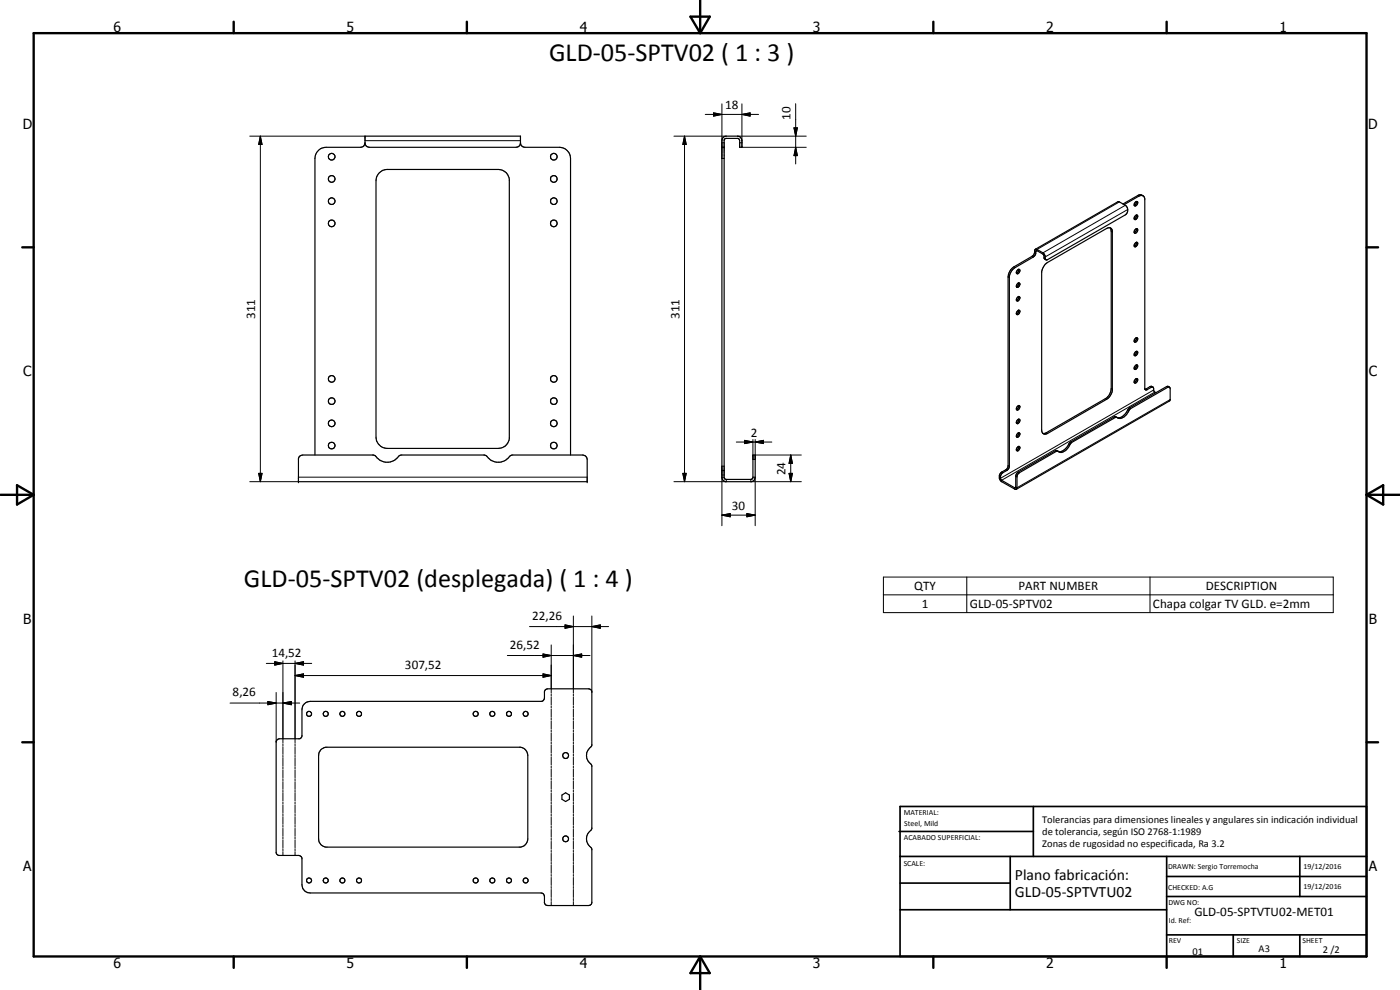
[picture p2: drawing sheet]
<svg xmlns="http://www.w3.org/2000/svg" width="420mm" height="297mm" viewBox="0 0 420 297" stroke-linecap="round" stroke-linejoin="round" font-family="sans-serif">
<g fill="none" stroke="#000" stroke-width=".35">
<path d="M109.5 43.1l-.3 .7-1 .4h-10.3a3.4 3.4 0 0 0-3.4 3.3v89M109.5 42.8v.3M113.9 51.8l1-.7 1.3-.3h33.4a3.4 3.4 0 0 1 3.3 3v77.8a3.4 3.4 0 0 1-3.3 2.9h-33.4a3.4 3.4 0 0 1-3.4-3.3v-77l.3-1.3zM156.2 42.8l-.4 1-.9 .4h-44l-1-.4-.4-.7M156.2 42.8a1.31 1.31 0 0 0 1.4 1.4h10.3a3.4 3.4 0 0 1 3.3 3.3v89M156.2 42.8v-1.9h-46.7v2.2M216.7 44.2h.6M216.9 41.4l.6-.5h.5h3.3l.8 .2 .6 1.1v2h-.7v-2l-.5-.7h-3.7l-.5 .5v101.4l.7 .4h7.3l.5-.1 .2-.3v-6.9h.6v6.7l-.2 .7-.8 .6h-7.9l-.8-.6-.2-.7v-101zM343.1 58.8l-.8-.4-.6 .1-4.7 2.7M310.7 74.8l24.9-14.3 2.1 1.1a1.78 1.78 0 0 1 0 2.9l-23.5 13.5-.4-.2-.2-1.1-.6-.8-1.8-1.1h-.4l-.3 .3a1.89 1.89 0 0 1-.7 1.8l-5.5 3.2a3.8 3.8 0 0 0-1.8 3l-.1 57.2a2.6 2.6 0 0 1-1.8 1.3l-.7 1.1v.8l.4 .8 4.7 2.5M313.6 79.3l18.5-10.7a1.06 1.06 0 0 1 1.1-.2 1.06 1.06 0 0 1 .6 .9v48.1a3.8 3.8 0 0 1-1.7 2.4l-17.7 10.2a1.1 1.1 0 0 1-1.8-.7v-47.8zM313.9 78l-.5-.4-.1-.8-.3-.6-2-1-.3 1.3-.5 .6-5.5 3.2a3.8 3.8 0 0 0-1.8 2.7v56.9l-.4 1-2 1.4-.2 .6v.9l4.4 2.6 .1-3.5 .6-1.1 11.4-6.6 .7 .2"/>
<path d="M333.2 68.4l.3 1v47.2a3.8 3.8 0 0 1-1.8 3l-17.9 10.4h-.8M337.4 61.4l4.4-2.6a1.08 1.08 0 0 1 1.1-.1 1.08 1.08 0 0 1 .7 .9v57.2M341.1 60.5l-.7 .6v.5M341.1 64.5l-.7 .7v.5M341.1 68.6l-.7 .6v.6M341.1 72.7l-.7 .6v.5M341.1 60.5a.54 .54 0 0 1 .4 .4 .54 .54 0 0 1-.3 .6l-.5 .3-.3-.2M341.1 64.5l.2 .1a.84 .84 0 0 1 0 .9 .84 .84 0 0 1-.9 .3v-.1M341.1 68.6a.66 .66 0 0 1 .2 .9 .66 .66 0 0 1-.9 .3M341.1 72.7a.71 .71 0 0 1 .2 .9 .71 .71 0 0 1-.9 .4v-.2M341.1 64.5l-.2 .7-.5 .5M341.1 60.5l-.2 .6-.5 .5"/>
<path d="M341.1 68.6l-.2 .7-.5 .5M341.1 72.7l-.2 .7-.5 .4M305.3 81.1l.3-.3 .4 .1a.82 .82 0 0 1-.1 .8 .82 .82 0 0 1-.8 .3v-.6zM305.3 93.3l.4-.3 .3 .1a.84 .84 0 0 1-.9 1.2v-.6zM305.5 89.1l.5-.1a.82 .82 0 0 1-.1 .9 .82 .82 0 0 1-.8 .3v-.6zM305.7 84.9a.66 .66 0 0 1 .2 .9 .66 .66 0 0 1-.9 .2M305.7 84.9l-.6 .6-.1 .5M305.7 80.8l-.1 .7-.6 .5M305.7 84.9l-.1 .7-.6 .4M305.7 89l-.1 .7-.6 .4M305.7 93.1l-.1 .7-.6 .4M340.7 101.6l.2-.3a.51 .51 0 0 1 .6 .4 .51 .51 0 0 1-.3 .6l-.4 .4-.4-.1v-.7z"/>
<path d="M340.7 109.8l.2-.3a.45 .45 0 0 1 .6 .3 .45 .45 0 0 1-.2 .5l-.5 .5-.4-.1v-.6zM341.1 105.4l-.7 .6v.6M341.1 113.6l-.7 .6v.5M341.1 105.4a.54 .54 0 0 1 .4 .5 .54 .54 0 0 1-.3 .5l-.5 .4-.3-.2M341.1 113.6a.66 .66 0 0 1 .2 .9 .66 .66 0 0 1-.9 .2M341.1 109.5l-.2 .7-.5 .5M341.1 101.3l-.2 .7-.5 .5M341.1 105.4l-.2 .7-.5 .5M341.1 113.6l-.2 .7-.5 .4M343.6 116.8l.5 .2 1.9-.9 .3 1.2 .6 .6M346 116.2l-.6-.3-1.8 .9M351 116.1l-.9-.1-11.1 6.4-.6 .7a3.2 3.2 0 0 1-3.1 2.2"/>
<path d="M89.7 137.1l.4-.4 .8-.2h21.2l.5 .2a4.3 4.3 0 0 0 7.3 0l.4-.2h25.1l.5 .2a4.3 4.3 0 0 0 7.3 0l.5-.2h21.2a1.37 1.37 0 0 1 1.3 1.3v6.7h-86.6v-6.9zM305.2 122.1l.4-.4a.46 .46 0 0 1 .5 .3 .46 .46 0 0 1-.1 .5l-.8 .5-.2-.3zM305.5 130a.44 .44 0 0 1 .6 0 .44 .44 0 0 1-.1 .7l-.5 .5-.4-.1v-.6zM305.7 125.8a.66 .66 0 0 1 .2 .9 .66 .66 0 0 1-.9 .2M305.7 133.9l.3 .1a.82 .82 0 0 1-.1 .9 .82 .82 0 0 1-.8 .3l-.1-.1M305.7 133.9l-.6 .6-.1 .6M305.7 125.8l-.6 .6-.1 .5M305.7 121.7l-.1 .6-.6 .5M305.7 125.8l-.1 .6-.6 .5M305.7 129.8l-.1 .8-.6 .4M305.7 133.9l-.1 .7-.6 .5M317.5 135.4h-.5l-11.4 6.7-.4 .8v3.6l-.2 .3"/>
<path d="M335.2 125.2l-.7-.2-13.6 8a4.6 4.6 0 0 1-2.8 2.6l-.5-.1M335.3 125.3a2.04 2.04 0 0 0 2.8-1l1.2-1.7 11.3-6.5 .5 .2v4l-46.1 26.5M335.3 125.3h-.6l-13.4 7.8a5 5 0 0 1-2.5 2.6l-.5 .1-.8-.4M216.7 141.2h.6M91.5 211.1l.6-.4 1-.3h69.5l.8-.7 .1-2.4 .7-.6h12.4l.8 .4 .2 .4v16.1a5.7 5.7 0 0 0-1.6 3.1 5.1 5.1 0 0 0 1.6 3l-.1 19.1a3.4 3.4 0 0 0 0 5.7l.1 16.4-.2 .4-.8 .4h-12.2a.95 .95 0 0 1-1-.8v-2.2l-.4-.6-.6-.2h-69.3a2.44 2.44 0 0 1-2.5-2.5v-7.9l-.2-.5-.8-.3h-6l-.7-.8v-33.4l.2-.5 .8-.3h6l.5-.4 .2-.4v-8l.2-1zM96.2 225l1.6-.8h58.4a2.57 2.57 0 0 1 2.2 2.5v25a2.58 2.58 0 0 1-2.2 2.5h-58.4a2.48 2.48 0 0 1-2.2-2.5v-25l.1-.7zM168.6 238.5l1.1-.6 1.2 .6v1.3l-1.2 .7-1.1-.7z"/>
<circle cx="99.6" cy="53.7" r="1"/>
<circle cx="99.6" cy="47" r="1"/>
<circle cx="166.2" cy="47" r="1.01"/>
<circle cx="166.2" cy="53.7" r="1"/>
<circle cx="99.5" cy="67" r="1.01"/>
<circle cx="99.6" cy="60.3" r="1"/>
<circle cx="166.2" cy="67" r="1"/>
<circle cx="166.2" cy="60.3" r="1"/>
<circle cx="99.5" cy="113.7" r="1.01"/>
<circle cx="166.2" cy="113.7" r="1"/>
<circle cx="99.5" cy="133.7" r="1.01"/>
<circle cx="99.5" cy="120.4" r="1.01"/>
<circle cx="99.5" cy="127" r="1.01"/>
<circle cx="166.2" cy="133.7" r="1"/>
<circle cx="166.2" cy="127" r="1.01"/>
<circle cx="166.2" cy="120.4" r=".98"/>
<circle cx="92.8" cy="214.2" r=".75"/>
<circle cx="97.7" cy="214.2" r=".76"/>
<circle cx="102.8" cy="214.2" r=".75"/>
<circle cx="107.7" cy="214.2" r=".75"/>
<circle cx="142.8" cy="214.2" r=".75"/>
<circle cx="147.8" cy="214.2" r=".75"/>
<circle cx="152.8" cy="214.2" r=".74"/>
<circle cx="157.7" cy="214.2" r=".75"/>
<circle cx="169.8" cy="226.7" r=".88"/>
<circle cx="169.8" cy="251.7" r=".86"/>
<circle cx="92.8" cy="264.2" r=".75"/>
<circle cx="97.8" cy="264.2" r=".75"/>
<circle cx="102.7" cy="264.2" r=".75"/>
<circle cx="107.7" cy="264.2" r=".75"/>
<circle cx="142.8" cy="264.2" r=".75"/>
<circle cx="147.8" cy="264.2" r=".75"/>
<circle cx="152.8" cy="264.2" r=".74"/>
<circle cx="157.8" cy="264.2" r=".74"/>
</g>
<g fill="none" stroke="#000" stroke-width=".3">
<path d="M211.7 34.3h16M214.2 33.9l2.5 .4-2.5 .5zM216.7 31.2v16.3h.6M222.7 34.3l2.4-.4v.9zM222.7 31.2v11.6h-.7M238.3 38.4h1l-.5 2.5zM238.8 31.1v18.1M75 40.9h34.5M78.1 40.9l.5 2.4h-1zM78.1 40.9v103.6M109.5 42.2h46.7M202.3 40.9h15.7"/>
<path d="M205.4 40.9l.5 2.4h-1zM205.4 40.9v103.6M216.7 42.8h.6M221.3 40.9h20.7M222.7 44.2h19.3M238.8 44.2l.5 2.5h-1zM341.4 58.7l.4 .1M309.8 76.9l.4 .2M310.5 75.7l.3 .2M311.2 75.2l-.4 .2M313.3 77.3l.4 .2M333.5 69.4l.3 .2"/>
<path d="M335.9 60.6l-24.7 14.2M337.7 61.6l-24.7 14.3M338.4 62.9l-24.7 14.2M302.5 83.1l.4 .2M304.3 80.1l.4 .2M331.7 119.6l.4 .2M333.5 116.6l.3 .2M343.9 116.7l.3 .2M345.1 116l.4 .2M346.2 117l-45.9 26.5-.4-.2M346.6 117.6l-46 26.5v.4M350.1 116l.4 .2"/>
<path d="M351.2 119.9l-46 26.4-.4-.2-.3 .2v.4M217.3 139.9h-.6v17.8M221 132.6h10.6M223.5 132.1l2.5 .5-2.5 .5zM226 131.9v5.9h.6v-5.9M226.6 132.6l2.5-.5v1zM226.6 136.5h13.9M237.3 136.5l.5 2.5h-1zM237.3 136.5v8M302.5 139.7l.4 .2M314 129.8l.4 .2M316.7 135.3l.3 .1"/>
<path d="M320.7 133.2l.4 .2M321.3 132.6l.3 .2M334.3 125.1l.4 .2M338.4 123.1l.4 .1M339 122.4l.3 .2M75 144.5h14.6M77.6 142h1l-.5 2.5zM89.6 143.2h86.6M204.9 142h1l-.5 2.5zM216.7 154.6l2.4-.5v1zM216.7 143.2h.6M216.7 142.5h.6"/>
<path d="M216.7 154.6h9.9M218 143.8v.7h-15.7M224.1 154.1l2.5 .5-2.5 .5zM225.3 143.8v.7h15.2M226 143.2h.6v14.5M236.8 142h1l-.5 2.5zM299.9 142.9l.4 .2M300.6 141.6l.3 .3M301.8 141l.4 .1M304.8 142.9l.4 .2M305.6 141.6l.3 .3M265.1 173.1h135v10.7h-135z"/>
<path d="M265.1 178.5h135M290.1 173.1v10.7M345.1 173.1v10.7M79.9 199.1h13.6M82.5 198.5l2.4 .6-2.4 .5zM84.9 198.3v24.5M88.5 199.1l2.6-.6v1.1zM88.5 198.3v24.5M152.3 196.7h24.8M158.9 188h23.8M163 196.2l2.4 .5-2.4 .5zM165.4 193.5v14.4"/>
<path d="M169.6 187.5l2.5 .5-2.5 .5zM172.1 196.7l2.5-.5v1zM172.1 184.8v23.1M177.6 188l2.6-.5v1zM177.6 184.8v22.9M69 210.9h20.9M80.4 210.5l2.5 .4-2.5 .6zM82.9 207.8v14.9M84.9 210.9l2.5-.4v1zM88.5 202.7l2.6-.5v1zM88.5 202.7h76.9M163 202.2l2.4 .5-2.4 .5z"/>
<path d="M165.4 208.2v.6M165.4 209.1v2.4M165.4 211.8v.6M165.4 212.7v2.4M165.4 215.4v.6M165.4 216.3v2.4M165.4 219v.6M165.4 219.9v2.4M172.1 208.2v.6M172.1 209.1v2.4M172.1 211.8v.6M172.1 212.7v2.4"/>
<path d="M172.1 215.4v.6M172.1 216.3v2.4M172.1 219v.6M172.1 219.9v2.4M84.9 223.1v.6M84.9 224v2.4M84.9 226.7v.5M84.9 227.5v2.4M84.9 230.1v.6M84.9 231v2.3M84.9 233.6v.6M84.9 234.5v2.4"/>
<path d="M84.9 237.2v.5M84.9 238v2.3M88.5 223.1v.6M88.5 224v2.4M88.5 226.7v.5M88.5 227.5v2.4M88.5 230.1v.6M88.5 231v2.3M88.5 233.6v.6M88.5 234.5v2.4M88.5 237.2v.5M88.5 238v2.3"/>
<path d="M165.4 222.6v.6M165.4 223.5v2.4M165.4 226.2v.7M165.4 227.2v2.3M165.4 229.9v.6M165.4 230.8v2.4M165.4 233.5v.6M165.4 234.4v2.4M165.4 237.1v.6M165.4 238v2.4M172.1 222.6v.6M172.1 223.5v2.4"/>
<path d="M172.1 226.2v.7M172.1 227.2v2.3M172.1 229.9v.6M172.1 230.8v2.4M172.1 233.5v.6M172.1 234.4v2.4M172.1 237.1v.6M172.1 238v2.4M84.9 240.7v.5M84.9 241.5v2.3M84.9 244.1v.6M84.9 245v2.4"/>
<path d="M84.9 247.6v.6M84.9 248.5v2.4M84.9 251.1v.6M84.9 252v2.3M84.9 254.6v.6M84.9 255.5v1.2M88.5 240.7v.5M88.5 241.5v2.3M88.5 244.1v.6M88.5 245v2.4M88.5 247.6v.6M88.5 248.5v2.4"/>
<path d="M88.5 251.1v.6M88.5 252v2.3M88.5 254.6v.6M88.5 255.5v1.2M165.4 240.7v.6M165.4 241.6v2.4M165.4 244.3v.6M165.4 245.2v2.4M165.4 247.9v.6M165.4 248.8v2.4M165.4 251.5v.6M165.4 252.4v2.4"/>
<path d="M165.4 255.1v.6M165.4 256v2.4M165.4 258.7v.6M165.4 259.6v2.4M172.1 240.7v.6M172.1 241.6v2.4M172.1 244.3v.6M172.1 245.2v2.4M172.1 247.9v.6M172.1 248.8v2.4M172.1 251.5v.6M172.1 252.4v2.4"/>
<path d="M172.1 255.1v.6M172.1 256v2.4M172.1 258.7v.6M172.1 259.6v2.4M165.4 262.4v.5M165.4 263.3v2.4M165.4 266v.6M165.4 266.9v2.4M165.4 269.6v.6M165.4 270.5v1.2M172.1 262.4v.5M172.1 263.3v2.4"/>
<path d="M172.1 266v.6M172.1 266.9v2.4M172.1 269.6v.6M172.1 270.5v1.2"/>
</g>
<g fill="#000">
<circle cx="89.6" cy="144.5" r=".18"/>
<circle cx="176.2" cy="144.5" r=".18"/>
</g>
<g fill="none" stroke="#000" stroke-width=".71">
<path d="M10.1 9.9h400v277.1h-400zM70.1 6.5v3.4M140.1 6.5v3.4M207.2 5h5.8l-2.9 4.9zM210.1 0v9.9M280.1 6.5v3.4M350.1 6.5v3.4M6.7 74.2h3.4M410.1 74.2h3.5M.1 148.5h10M5.1 145.6l5 2.9-5 2.9zM410.1 148.5h10"/>
<path d="M410.1 148.5l5-2.9v5.8zM6.7 222.7h3.4M410.1 222.7h3.5M70.1 287v3.4M140.1 287v3.4M210.1 287v10M210.1 287l2.9 5h-5.8zM280.1 287v3.4M350.1 287v3.4"/>
</g>
<g fill="none" stroke="#000" stroke-width=".51">
<path d="M269.8 249.5h40.3M270.1 242h140v45h-140zM270.1 257h140M303.2 257v16M310.1 242v15M350.1 257v30M390.1 257v12M270.1 265h33.1M270.1 273h80M350.1 269h60M350.1 263h60M350.1 280.5h60"/>
<path d="M370.1 280.5v6.5M390.1 280.5v6.5"/>
</g>
<g fill="#000">
<path d="M214.2 33.9l2.5 .4-2.5 .5zM222.7 34.3l2.4-.4v.9zM238.3 38.4h1l-.5 2.5zM78.1 40.9l.5 2.4h-1zM205.4 40.9l.5 2.4h-1zM238.8 44.2l.5 2.5h-1zM223.5 132.1l2.5 .5-2.5 .5zM226.6 132.6l2.5-.5v1zM237.3 136.5l.5 2.5h-1zM77.6 142h1l-.5 2.5zM204.9 142h1l-.5 2.5zM216.7 154.6l2.4-.5v1z"/>
<path d="M224.1 154.1l2.5 .5-2.5 .5zM236.8 142h1l-.5 2.5zM82.5 198.5l2.4 .6-2.4 .5zM88.5 199.1l2.6-.6v1.1zM163 196.2l2.4 .5-2.4 .5zM169.6 187.5l2.5 .5-2.5 .5zM172.1 196.7l2.5-.5v1zM177.6 188l2.6-.5v1zM80.4 210.5l2.5 .4-2.5 .6zM84.9 210.9l2.5-.4v1zM88.5 202.7l2.6-.5v1zM163 202.2l2.4 .5-2.4 .5z"/>
</g>
<g font-size="7.9">
<text x="164.8" y="18.2">GLD-05-SPTV02 ( 1 : 3 )</text>
<text x="73.2" y="176.1">GLD-05-SPTV02 (desplegada) ( 1 : 4 )</text>
</g>
<g font-size="4.7">
<text x="304.6" y="263.9">Plano fabricación:</text>
<text x="304.6" y="269.3">GLD-05-SPTVTU02</text>
</g>
<g font-size="4.2">
<text x="34" y="9.6">6</text>
<text x="104" y="9.6">5</text>
<text x="174" y="9.6">4</text>
<text x="244" y="9.6">3</text>
<text x="314" y="9.6">2</text>
<text x="384" y="9.6">1</text>
<text x="6.8" y="38.7">D</text>
<text x="410.6" y="38.7">D</text>
<text x="7" y="112.9">C</text>
<text x="410.8" y="112.9">C</text>
<text x="7" y="187.1">B</text>
<text x="410.8" y="187.1">B</text>
<text x="7" y="261.4">A</text>
<text x="410.8" y="261.4">A</text>
<text x="34" y="290.4">6</text>
<text x="104" y="290.4">5</text>
<text x="174" y="290.4">4</text>
<text x="244" y="290.4">3</text>
<text x="314" y="290.4">2</text>
<text x="384" y="290.4">1</text>
</g>
<g font-size="3.9">
<text x="217.7" y="32.8">18</text>
<text x="237.2" y="35.9" transform="rotate(-90 237.2 35.9)">10</text>
<text x="76.6" y="95.7" transform="rotate(-90 76.6 95.7)">311</text>
<text x="203.9" y="95.7" transform="rotate(-90 203.9 95.7)">311</text>
<text x="225.3" y="131.1">2</text>
<text x="235.8" y="142.5" transform="rotate(-90 235.8 142.5)">24</text>
<text x="219.7" y="153">30</text>
<text x="274.4" y="177.1">QTY</text>
<text x="305.7" y="177.1">PART NUMBER</text>
<text x="361.9" y="177.1">DESCRIPTION</text>
<text x="159.7" y="185.9">22,26</text>
<text x="276.6" y="182.4">1</text>
<text x="291" y="182.4">GLD-05-SPTV02</text>
<text x="346" y="182.5">Chapa colgar TV GLD. e=2mm</text>
<text x="81.6" y="197">14,52</text>
<text x="153" y="194.6">26,52</text>
<text x="121.5" y="200.7">307,52</text>
<text x="69.8" y="208.9">8,26</text>
<text x="358.5" y="275">GLD-05-SPTVTU02-MET01</text>
</g>
<g font-size="3.1">
<text x="312.7" y="246.8">Tolerancias para dimensiones lineales y angulares sin indicación individual</text>
<text x="312.7" y="250.4">de tolerancia, según ISO 2768-1:1989</text>
<text x="312.7" y="254">Zonas de rugosidad no especificada, Ra 3.2</text>
<text x="357.9" y="286.4">01</text>
<text x="377.7" y="285.6">A3</text>
<text x="397" y="285.9">2 /2</text>
</g>
<g font-size="2.4">
<text x="271.2" y="244.4">MATERIAL:</text>
<text x="271.3" y="252">ACABADO SUPERFICIAL:</text>
<text x="271.4" y="247.9">Steel, Mild</text>
<text x="271.2" y="259.7">SCALE:</text>
<text x="350.6" y="260.8">DRAWN: Sergio Torremocha</text>
<text x="391.2" y="260.6">19/12/2016</text>
<text x="350.6" y="267">CHECKED: A.G</text>
<text x="391.2" y="266.7">19/12/2016</text>
<text x="350.6" y="271.4">DWG NO:</text>
<text x="350.8" y="276.9">Id. Ref:</text>
<text x="350.8" y="282.8">REV</text>
<text x="371.2" y="282.9">SIZE</text>
<text x="390.9" y="282.9">SHEET</text>
</g>
</svg>
